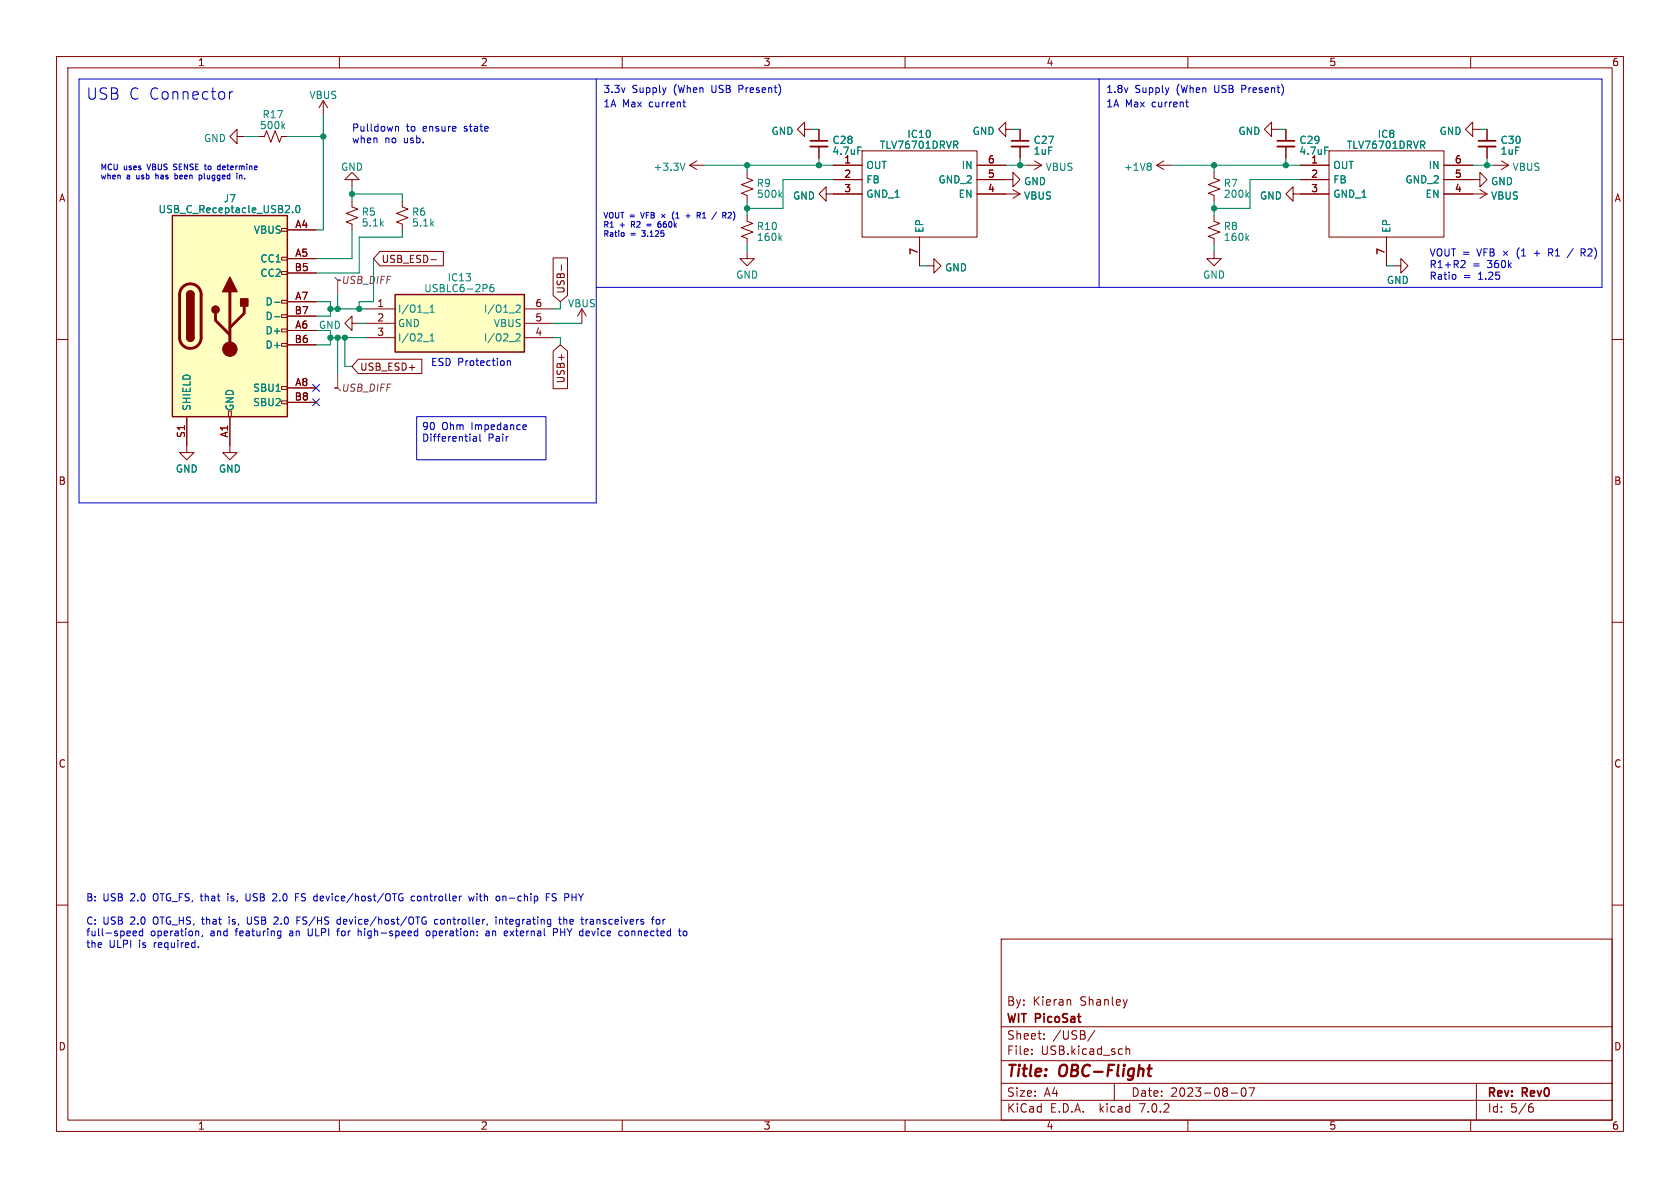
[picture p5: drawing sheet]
<svg xmlns="http://www.w3.org/2000/svg" width="297mm" height="210mm" viewBox="0 0 297 210" stroke-linecap="round" stroke-linejoin="round" font-family="sans-serif">
<g fill="none" stroke="#840000" stroke-width=".18">
<path d="M10 10h277v190h-277zM12 12h273v186h-273zM57.1 17.8l-.7 1.3M57.1 17.8v2.5M57.1 17.8l.8 1.3M60 10v2M110 10v2M160 10v2M210 10v2M260 10v2M41.9 24.1v-1.2l-1.3 1.2 1.3 1.3v-1.3h1.3M45.7 24.1h1l.4-1 .8 2 .7-2 .8 2 .4-1h1"/>
<path d="M62.2 31.8h1.3l-1.3-1.3-1.2 1.3h1.2v1.2M62.2 35.6v1l1 .4-2 .7 2 .8-2 .7 1 .4v1M71.1 35.6v1l1 .4-2 .7 2 .8-2 .7 1 .4v1M121.9 29.2h2.6M121.9 29.2l1.3 .8M123.2 28.4l-1.3 .8M132.1 38.1v1l1 .4-2 .8 2 .7-2 .8 1 .4v1M132.1 30.5v1l1 .4-2 .7 2 .8-2 .8 1 .3v1.1M142.2 22.9v-1.3l-1.2 1.3 1.2 1.2v-1.2h1.3M144.8 22.9v2M144.8 25.9v2M146 34.3v-1.3l-1.2 1.3 1.2 1.3v-1.3h6.4"/>
<path d="M147.3 29.2h5.1M147.3 31.8h5.1M152.4 26.7h20.3v15.2h-20.3zM172.7 31.8h6.4v-1.3l1.2 1.3-1.2 1.2v-1.2M172.7 29.2h5.1M172.7 34.3h7.6M177.8 22.9v-1.3l-1.3 1.3 1.3 1.2v-1.2h1.3M179.1 33.5l1.2 .8M180.3 34.3l-1.2 .8M180.3 22.9v2M180.3 25.9v2M181.6 29.2h2.5"/>
<path d="M182.9 28.4l1.2 .8M184.1 29.2l-1.2 .8M204.5 29.2h2.5M204.5 29.2l1.2 .8M205.7 28.4l-1.2 .8M214.6 38.1v1l1 .4-2 .8 2 .7-2 .8 1 .4v1M214.6 30.5v1l1 .4-2 .7 2 .8-2 .8 1 .3v1.1M224.8 22.9v-1.3l-1.3 1.3 1.3 1.2v-1.2h1.3M227.3 22.9v2M227.3 25.9v2M228.6 34.3v-1.3l-1.3 1.3 1.3 1.3v-1.3h6.3M229.9 29.2h5"/>
<path d="M229.9 31.8h5M234.9 26.7h20.4v15.2h-20.4zM255.3 31.8h6.3v-1.3l1.3 1.3-1.3 1.2v-1.2M255.3 29.2h5M255.3 34.3h7.6M260.3 22.9v-1.3l-1.2 1.3 1.2 1.2v-1.2h1.3M261.6 33.5l1.3 .8M262.9 34.3l-1.3 .8M262.9 22.9v2M262.9 25.9v2M264.2 29.2h2.5M265.4 28.4l1.3 .8"/>
<path d="M266.7 29.2l-1.3 .8M10 60h2M49.8 58.2h1v.5h-1zM49.8 55.6h1v.5h-1zM49.8 53.1h1v.5h-1zM49.8 48h1v.5h-1zM49.8 45.5h1v.5h-1zM49.8 40.4h1v.5h-1zM50.8 40.6h5.1M50.8 45.7h5.1M50.8 58.4h5.1M50.8 53.3h5.1"/>
<path d="M50.8 48.3h5.1M50.8 55.9h5.1M62.2 57.2v-1.3l-1.2 1.3 1.2 1.2v-1.2h1.3M64.8 54.6h5M64.8 57.2h5M64.8 59.7h5M67.2 44.4h11.2v2.6h-11.2l-1.2-1.3zM76.2 45.9h.9M92.7 54.6h5.1M92.7 57.2h5.1M92.7 59.7h5.1M97.8 45.6h2.5v6.6l-1.2 1.1-1.3-1.1z"/>
<path d="M99.3 46.8v1M102.9 54.6l-.8 1.3M102.9 54.6v2.6M102.9 54.6l.7 1.3M132.1 44.5v1.2h1.2l-1.2 1.3-1.3-1.3h1.3M162.6 41.9v5.1M163.8 47h1.3v-1.3l1.3 1.3-1.3 1.3v-1.3M214.6 44.5v1.2h1.3l-1.3 1.3-1.2-1.3h1.2M245.1 41.9v5.1M246.4 47h1.2v-1.3l1.3 1.3-1.3 1.3v-1.3M285 60h2M33 73.7v6.3h1.3l-1.3 1.3-1.3-1.3h1.3"/>
<path d="M40.4 72.6h.5v1.1h-.5zM40.6 73.7v6.3h1.3l-1.3 1.3-1.2-1.3h1.2M49.8 70.9h1v.5h-1zM49.8 68.3h1v.5h-1zM49.8 60.7h1v.5h-1zM50.8 68.6h5.1M50.8 61h5.1M50.8 71.1h5.1M63.3 63.5h11.3v2.5h-11.3l-1.1-1.2zM97.8 62.1l1.3-1.1 1.2 1.1v6.6h-2.5zM10 110h2M285 110h2"/>
<path d="M10 160h2M285 160h2M177 166h108v32h-108zM189.1 176.7l.2 .2v.8M199.3 176.7l-.4 1M60 198v2M110 198v2M160 198v2M177 194.5h108M177 191.5h108M177 187.5h108M177 181.5h108"/>
<path d="M182.4 186.3v.1M182.4 185.5v.1M184.6 183.6v.1M184.6 182.8v.1M193.6 182.1l-1.3 2M197 191.5v3M199.1 184.9v1.5M199.1 185.5l.2-.1 .3 .1 .1 .9M210 198v2M217.6 193.2h1.2M219.6 192.4l.2-.1a.81 .81 0 0 1 .6 .6 .81 .81 0 0 1-.3 .8l-.2 .1a.81 .81 0 0 1-.6-.6 .81 .81 0 0 1 .3-.8zM220.8 192.3h1l-.7 1.5"/>
<path d="M260 198v2M261 191.5v6.5M270.5 195.7h.4l.2 .3-.1 .5-.5 .1M270.9 195.1l-.4 .1"/>
</g>
<path d="M202.9 188.9h.7M203.3 190.2h.2" fill="none" stroke="#840000" stroke-width=".4"/>
<g fill="none" stroke="#008484" stroke-width=".18">
<path d="M50 22.3l.3 .4M50.3 21.9l-.4 .5M51.7 37.5v.1M52.4 36.4l.2-.1a.68 .68 0 0 1 .4 .7 .68 .68 0 0 1-.4 .6l-.2-.1-.1-.4zM121.1 28.8l-.4 1.3M137.9 34.4l.3 .5M138.2 34l-.5 .5M151.7 26h.6M168.9 25.6l.4 .6M169.1 24.9l.2 .3v.3l-.2 .1M203.3 28.8l.2 .3-.2 .3 .2 .2v.3l-.2 .2M220.4 34.4l.4 .5"/>
<path d="M220.8 34l-.5 .5M234.2 26h.6M251.5 25.6l.4 .6M251.6 24.9l.3 .3-.1 .3-.2 .1M48.5 53.4h1M48.5 56h1M76 55.2h.8M76 54.3l.4-.4v1.3M76 59.4l.4-.4v1.3M86.1 50.4v.4M87.2 50.3l-.4 .1a.85 .85 0 0 0 0 1.2l.5-.2v-.4l-.2-.2h-.4l-.1 .2M91.2 54l.5-.1 .3 .4-.8 .9h.8"/>
<path d="M91.2 59.1l.5-.1 .3 .4-.8 .9h.8M137.9 42l.3 .5M138.2 41.7l-.5 .4M220.4 42l.4 .5M220.8 41.7l-.5 .4M48.8 69.2h.7M76 60.3h.8"/>
</g>
<path d="M143.3 25.9h3M178.8 25.9h3.1M225.8 25.9h3.1M261.4 25.9h3" fill="none" stroke="#840000" stroke-width=".33"/>
<path d="M143.3 24.9h3M178.8 24.9h3.1M225.8 24.9h3.1M261.4 24.9h3" fill="none" stroke="#840000" stroke-width=".3"/>
<g fill="#ffffc2" stroke="#ffffc2" stroke-width=".18">
<path d="M69.8 52.1h22.9v10.1h-22.9z"/>
<path d="M30.5 38.1h20.3v35.6h-20.3z"/>
</g>
<path d="M30.5 38.1h20.3v35.6h-20.3zM33 59.7a.64 .64 0 0 0 .7 .6 .64 .64 0 0 0 .6-.6M33 52.1a.64 .64 0 0 1 .7-.7 .64 .64 0 0 1 .6 .7M69.8 52.1h22.9v10.1h-22.9z" fill="none" stroke="#840000" stroke-width=".25"/>
<path d="M32.3 50.7a1.9 1.9 0 0 1 2.1-.4 1.9 1.9 0 0 1 1.2 1.8v7.6a1.91 1.91 0 0 1-1.9 1.9 1.91 1.91 0 0 1-2-1.9l.1-7.8 .1-.6zM38.1 55.4v1.2l2.5 2.6M40.6 51.6v10.1M43.2 54.1v1.3l-2.6 2.5" fill="none" stroke="#840000" stroke-width=".51"/>
<g fill="#840000" stroke="#840000" stroke-width=".25">
<path d="M33 59.7h1.3a.64 .64 0 0 1-.6 .6 .64 .64 0 0 1-.7-.6z"/>
<path d="M33 52.1h1.3v7.6h-1.3z"/>
<path d="M33.2 51.6a.64 .64 0 0 1 .7-.1 .64 .64 0 0 1 .4 .6h-1.3z"/>
<path d="M40.6 49l1.3 2.6h-2.5z"/>
<path d="M42.5 52.8h1.3v1.3h-1.3z"/>
<circle cx="38.1" cy="54.7" r=".63"/>
</g>
<circle cx="40.6" cy="61.7" r="1.27" fill="#840000" stroke="#840000" stroke-width=".18"/>
<path d="M59.2 49l.5 .5h.5h-.5v2.6M59.7 66v2.6h-.5h.5l.5 .5" fill="none" stroke="#484848" stroke-width=".18"/>
<g fill="none" stroke="#0000c2" stroke-width=".18">
<path d="M40.6 16.2v1.3M41.1 16.2a.51 .51 0 0 0-.5 .4M105.4 14v74.9h-91.4v-74.9h269.2v36.8h-177.8M120.7 18h.5M120.9 17.6v1.1l.3 .2M194.3 14v36.8M209.6 18h.5M209.8 17.6v1.1l.3 .2M30.9 30.6v1M30.9 31.6h.1M31 31h-.1M35.2 31v1"/>
<path d="M35.2 31.6h.3M35.5 31h-.3M36.1 29.3h.4M36.3 29v1M38.8 29.3l-.4 .2 .1 .4 .3 .1M41.9 30.6v.1M41.9 31v.6M69.9 22.3v.9M69.9 22.5l.2-.2 .3 .1 .1 .8M113.3 37.5l.3 1 .3-1M114.3 38h.3M114.7 37.5h-.4v1"/>
<path d="M115.1 38h.3M115.1 37.5h.3l.2 .2-.2 .3 .2 .1 .1 .3-.2 .1h-.4zM116.4 39.3l-.1 .7 .2 .2M116.5 39.5l-.2 .2M117 37.9l.5 .6M117.5 37.9l-.5 .6M119.2 37.4a1.16 1.16 0 0 0-.1 1.5M119.5 38.5h.6M119.5 37.8l.3-.3v1M121.3 38.2h.7M123.5 38.1l.3 .4M123.8 37.6l-.5-.1v1"/>
<path d="M123.8 38l-.5 .1M126.7 37.5l-.9 1.3M127.8 38.1l.5-.1v-.4l-.5-.1v1M128 38.1l.3 .4M258.8 46l.2 .3v.3l-.8 .7h.8M261.1 44l.4 1.3 .4-1.3M262.3 44.6h.5M263 44h-.7v1.3M263.4 44.6h.5M263.4 44h.5l.2 .2-.2 .4 .2 .1 .1 .3-.3 .3h-.5zM265.8 44.4l.7 .7M266.5 44.4l-.7 .7"/>
<path d="M268.6 43.8a1.46 1.46 0 0 0 0 1.9M269 45.3h.7M269 44.4l.4-.4v1.3M278.1 43.9l-1.1 1.7M279.5 44.7h.5M280 44h-.5v1.3M73.7 73.7h22.8v7.6h-22.8zM84.2 77.2v.8M84.2 77.5h-.4l-.2 .2 .2 .3 .4-.1M84.8 76.7v1.1l.2 .2M89.7 63.8v.8M89.7 63.9l.2-.1h.3v.8"/>
<path d="M92.6 75.1l.4 .1 .1 .2-.6 .1M93 75.9h-.4M48.4 158l-.2 .1M48.9 158.5l-.8 .8h.8M52.3 158.6h.4M52.9 158h-.6v1.3M71.2 158a.59 .59 0 0 0-.8 .6 .59 .59 0 0 0 .8 .6v-.5h-.2M73.2 158.4h-.3l-.2 .3 .1 .4 .4 .2M82.9 158.4l.2 .9 .2-.6 .3 .6M87.7 158.7l.2-.3 .3 .1 .2 .2-.2 .5-.3 .1-.2-.3M96.6 158.6h.4M97.2 158h-.6v1.3"/>
<path d="M23.5 165l.6-.1v-.3h-.4l-.2 .2 .1 .6h.5M25.2 164.6h-.3l-.3 .2 .1 .6h.5M25.2 164.2v1.2M34.8 164.6l.3 .2v.6M35.1 167.4v.1M35.8 165.4l-.1 .2M48.6 162.1l-.2 .1M49.1 162.6l-.7 .8h.8M49.2 165.4h.5M49.2 164.6h.5M49.7 164.6v1l-.3 .3-.3-.1M52.5 162.7h.4"/>
<path d="M53.1 162.1h-.6v1.3M59.5 164.6h.5M60.1 162.5l-.4 .1-.1 .2v.4l.5 .2M63.3 164.2v1.2M63.5 164.6l-.2 .1M73.8 164.6h-.3l-.3 .2 .2 .6h.4M73.8 164.2v1.2M75.3 162.2a.59 .59 0 0 0-.7 .5 .59 .59 0 0 0 .7 .6l.1-.5h-.3M75.6 164.6l-.2 .2v.4l.2 .2M77.3 162.5l-.4 .1-.1 .2 .1 .4 .4 .2M86.2 163.3l-.1 .3M86.3 164.6h-.4"/>
<path d="M86.4 164.9h-.3l-.2 .2v.3h.5M87.7 162.1v.1M87.7 162.5v.9M89.2 165.4h.5M89.2 164.6h.5M89.7 164.9l-.6 .1M98.5 164.3l-.7-.1v1.2M98.5 164.7l-.7 .1M98.8 162.5h.4M98.9 162.1v1.1l.3 .2M102.7 162.5h.5M103.1 163.4h.1"/>
<path d="M103.6 162.5v.9M103.7 162.6l-.1 .2M110 164.6h-.4l-.2 .2 .1 .6h.5M115.1 162.5h.5M115.6 162.1l-.3 .2v1.1M116.2 162.5l-.2 .3v.3l.2 .3M119.9 164.6h.5M120.1 164.2v1l.3 .2M121 164.6l-.2 .2v.4l.2 .2"/>
</g>
<g fill="none" stroke="#008400" stroke-width=".18">
<path d="M43.2 24.1h2.5M50.8 24.1h6.3M57.1 20.3v20.3h-1.2M62.2 34.3h8.9v1.3M62.2 33v2.6M124.5 29.2h22.8M132.1 29.2v1.3M132.1 35.6v2.5M143.5 22.9h1.3M144.8 27.9v1.3M147.3 31.8h-8.9v5h-6.3M177.8 29.2h3.8"/>
<path d="M179.1 22.9h1.2M180.3 27.9v1.3M207 29.2h22.9M214.6 29.2v1.3M214.6 35.6v2.5M226.1 22.9h1.2M227.3 27.9v1.3M229.9 31.8h-8.9v5h-6.4M260.3 29.2h3.9M261.6 22.9h1.3M262.9 27.9v1.3M55.9 53.3h2.5v2.6h-2.5"/>
<path d="M58.4 54.6h6.4M58.4 59.7h6.4M58.4 58.4v2.6h-2.5M59.7 52.1v2.5M59.7 59.7v6.3M61 59.7v5.1h1.2M62.2 40.6v5.1h-6.3M63.5 57.2h1.3M66 45.7v7.6h-2.5v1.3M71.1 40.6v1.3h-7.6v6.4h-7.6M97.8 59.7h1.3v1.3M97.8 57.2h5.1"/>
<path d="M99.1 53.3v1.3h-1.3M132.1 43.2v1.3M162.6 47h1.2M214.6 43.2v1.3M245.1 47h1.3"/>
</g>
<path d="M55.3 68l1.2 1.2M55.3 70.5l1.2 1.2M56.5 68l-1.2 1.2M56.5 70.5l-1.2 1.2" fill="none" stroke="#000084" stroke-width=".18"/>
<g fill="#008400" stroke="#008400" stroke-width=".18">
<circle cx="214.6" cy="36.8" r=".46"/>
<circle cx="227.3" cy="29.2" r=".46"/>
<circle cx="214.6" cy="29.2" r=".46"/>
<circle cx="262.9" cy="29.2" r=".46"/>
<circle cx="62.2" cy="34.3" r=".46"/>
<circle cx="63.5" cy="54.6" r=".46"/>
<circle cx="132.1" cy="29.2" r=".46"/>
<circle cx="59.7" cy="59.7" r=".46"/>
<circle cx="61" cy="59.7" r=".46"/>
<circle cx="59.7" cy="54.6" r=".46"/>
<circle cx="58.4" cy="59.7" r=".46"/>
<circle cx="58.4" cy="54.6" r=".46"/>
<circle cx="57.1" cy="24.1" r=".46"/>
<circle cx="132.1" cy="36.8" r=".46"/>
<circle cx="144.8" cy="29.2" r=".46"/>
<circle cx="180.3" cy="29.2" r=".46"/>
</g>
<text font-size="2.8" fill="#0000c2" x="15.2" y="17.8">USB C Connector</text>
<g font-size="2.8" fill="#840000">
<text x="178" y="190.8">Title:</text>
<text x="187.4" y="190.8">OBC-Flight</text>
</g>
<g font-size="2.1" fill="#840000">
<text x="178" y="177.9">By:</text>
<text x="182.6" y="177.9">Kieran</text>
<text x="191" y="177.9">Shanley</text>
<text x="178" y="183.9">Sheet:</text>
<text x="178" y="181.1">WIT PicoSat</text>
<text x="186.2" y="183.9">/USB/</text>
<text x="178" y="186.6">File:</text>
<text x="184" y="186.6">USB.kicad_sch</text>
<text x="178" y="196.8">KiCad</text>
<text x="178" y="194">Size:</text>
<text x="184.6" y="194">A4</text>
<text x="185.7" y="196.8">E.D.A.</text>
<text x="194.4" y="196.8">kicad</text>
<text x="200" y="194">Date:</text>
<text x="201.5" y="196.8">7.0.2</text>
<text x="206.9" y="194">2023-08-07</text>
<text x="263" y="194.2">Rev:</text>
<text x="263" y="196.8">Id:</text>
<text x="267" y="196.8">5/6</text>
<text x="269.2" y="194.2">Rev0</text>
</g>
<g font-size="1.8" fill="#840000">
<text x="35" y="11.8">1</text>
<text x="85" y="11.8">2</text>
<text x="135" y="11.8">3</text>
<text x="185" y="11.8">4</text>
<text x="235" y="11.8">5</text>
<text x="285" y="11.8">6</text>
<text x="149.2" y="29">1</text>
<text x="174.6" y="29">6</text>
<text x="231.7" y="29">1</text>
<text x="257.1" y="29">6</text>
<text x="10.4" y="35.8">A</text>
<text x="149.2" y="31.5">2</text>
<text x="149.2" y="34">3</text>
<text x="174.6" y="34">4</text>
<text x="174.6" y="31.5">5</text>
<text x="231.7" y="31.5">2</text>
<text x="231.7" y="34">3</text>
<text x="257.1" y="34">4</text>
<text x="257.1" y="31.5">5</text>
<text x="285.4" y="35.8">A</text>
<text x="52.1" y="40.4">A4</text>
<text x="52.1" y="45.5">A5</text>
<text x="67.5" y="46.6">USB_ESD-</text>
<text x="162.3" y="45.1" transform="rotate(-90 162.3 45.1)">7</text>
<text x="244.9" y="45.1" transform="rotate(-90 244.9 45.1)">7</text>
<text x="52" y="48">B5</text>
<text x="52.1" y="53.1">A7</text>
<text x="100" y="51.9" transform="rotate(-90 100 51.9)">USB-</text>
<text x="52" y="55.6">B7</text>
<text x="52.1" y="58.2">A6</text>
<text x="66.6" y="54.4">1</text>
<text x="66.6" y="56.9">2</text>
<text x="66.6" y="59.4">3</text>
<text x="94.6" y="59.4">4</text>
<text x="94.6" y="56.9">5</text>
<text x="94.6" y="54.4">6</text>
<text x="52" y="60.7">B6</text>
<text x="63.7" y="65.7">USB_ESD+</text>
<text x="52" y="70.9">B8</text>
<text x="52.1" y="68.3">A8</text>
<text x="100" y="67.9" transform="rotate(-90 100 67.9)">USB+</text>
<text x="32.8" y="77.5" transform="rotate(-90 32.8 77.5)">S1</text>
<text x="40.4" y="77.4" transform="rotate(-90 40.4 77.4)">A1</text>
<text x="10.3" y="85.8">B</text>
<text x="285.3" y="85.8">B</text>
<text x="10.3" y="135.8">C</text>
<text x="285.3" y="135.8">C</text>
<text x="10.3" y="185.8">D</text>
<text x="285.3" y="185.8">D</text>
<text x="35" y="199.8">1</text>
<text x="85" y="199.8">2</text>
<text x="135" y="199.8">3</text>
<text x="185" y="199.8">4</text>
<text x="235" y="199.8">5</text>
<text x="285" y="199.8">6</text>
</g>
<g font-size="1.8" fill="#008484">
<text x="54.6" y="17.6">VBUS</text>
<text x="45.9" y="23">500k</text>
<text x="46.4" y="21.1">R17</text>
<text x="36" y="25.3">GND</text>
<text x="136.3" y="24">GND</text>
<text x="147.1" y="25.6">C28</text>
<text x="147.1" y="27.5">4.7uF</text>
<text x="155.5" y="26.5">TLV76701DRVR</text>
<text x="160.3" y="24.5">IC10</text>
<text x="171.9" y="24">GND</text>
<text x="182.7" y="25.6">C27</text>
<text x="182.7" y="27.5">1uF</text>
<text x="218.9" y="24">GND</text>
<text x="229.7" y="25.6">C29</text>
<text x="229.7" y="27.5">4.7uF</text>
<text x="238" y="26.5">TLV76701DRVR</text>
<text x="243.5" y="24.5">IC8</text>
<text x="254.4" y="24">GND</text>
<text x="265.2" y="25.6">C30</text>
<text x="265.2" y="27.5">1uF</text>
<text x="39.5" y="35.9">J7</text>
<text x="60.2" y="30.3">GND</text>
<text x="115.5" y="30.4">+3.3V</text>
<text x="133.7" y="33.2">R9</text>
<text x="133.7" y="35.1">500k</text>
<text x="140.1" y="35.4">GND</text>
<text x="153.2" y="30">OUT</text>
<text x="153.2" y="32.6">FB</text>
<text x="153.2" y="35.1">GND_1</text>
<text x="165.8" y="32.6">GND_2</text>
<text x="169.4" y="35.1">EN</text>
<text x="169.9" y="30">IN</text>
<text x="181" y="32.9">GND</text>
<text x="181" y="35.4">VBUS</text>
<text x="184.8" y="30.4">VBUS</text>
<text x="198.6" y="30.4">+1V8</text>
<text x="216.3" y="33.2">R7</text>
<text x="216.3" y="35.1">200k</text>
<text x="222.7" y="35.4">GND</text>
<text x="235.7" y="30">OUT</text>
<text x="235.7" y="32.6">FB</text>
<text x="235.7" y="35.1">GND_1</text>
<text x="248.3" y="32.6">GND_2</text>
<text x="251.9" y="35.1">EN</text>
<text x="252.4" y="30">IN</text>
<text x="263.5" y="35.4">VBUS</text>
<text x="263.5" y="32.9">GND</text>
<text x="267.3" y="30.4">VBUS</text>
<text x="28" y="37.8">USB_C_Receptacle_USB2.0</text>
<text x="44.8" y="41.5">VBUS</text>
<text x="63.9" y="38.3">R5</text>
<text x="63.9" y="40.2">5.1k</text>
<text x="72.8" y="38.3">R6</text>
<text x="72.8" y="40.2">5.1k</text>
<text x="133.7" y="40.8">R10</text>
<text x="163.4" y="41.1" transform="rotate(-90 163.4 41.1)">EP</text>
<text x="216.3" y="40.8">R8</text>
<text x="245.9" y="41.1" transform="rotate(-90 245.9 41.1)">EP</text>
<text x="45.9" y="46.5">CC1</text>
<text x="133.7" y="42.7">160k</text>
<text x="216.3" y="42.7">160k</text>
<text x="45.9" y="49.1">CC2</text>
<text x="74.9" y="51.8">USBLC6-2P6</text>
<text x="79.1" y="49.9">IC13</text>
<text x="130.1" y="49.4">GND</text>
<text x="167" y="48.1">GND</text>
<text x="212.6" y="49.4">GND</text>
<text x="245.1" y="50.4">GND</text>
<text x="46.8" y="59.2">D+</text>
<text x="46.8" y="54.2">D-</text>
<text x="46.8" y="56.7">D-</text>
<text x="70.4" y="55.4">I/O1_1</text>
<text x="70.4" y="58">GND</text>
<text x="85.4" y="55.4">I/O1_2</text>
<text x="87.2" y="58">VBUS</text>
<text x="100.4" y="54.5">VBUS</text>
<text x="46.8" y="61.8">D+</text>
<text x="70.4" y="60.5">I/O2_1</text>
<text x="85.4" y="60.5">I/O2_2</text>
<text x="44.6" y="69.4">SBU1</text>
<text x="44.6" y="71.9">SBU2</text>
<text x="33.8" y="72.6" transform="rotate(-90 33.8 72.6)">SHIELD</text>
<text x="41.5" y="72.6" transform="rotate(-90 41.5 72.6)">GND</text>
<text x="31" y="83.7">GND</text>
<text x="38.6" y="83.7">GND</text>
</g>
<g font-size="1.8" fill="#0000c2">
<text x="106.7" y="16.5">3.3v</text>
<text x="111.8" y="16.5">Supply</text>
<text x="119.1" y="16.5">(When</text>
<text x="125.9" y="16.5">USB</text>
<text x="130.8" y="16.5">Present)</text>
<text x="195.6" y="16.5">1.8v</text>
<text x="200.7" y="16.5">Supply</text>
<text x="208" y="16.5">(When</text>
<text x="214.8" y="16.5">USB</text>
<text x="219.7" y="16.5">Present)</text>
<text x="62.2" y="23.3">Pulldown</text>
<text x="71.9" y="23.3">to</text>
<text x="74.8" y="23.3">ensure</text>
<text x="82.2" y="23.3">state</text>
<text x="106.7" y="19.1">1A Max</text>
<text x="114.8" y="19.1">current</text>
<text x="195.6" y="19.1">1A Max</text>
<text x="203.7" y="19.1">current</text>
<text x="62.2" y="25.4">when</text>
<text x="68" y="25.4">no</text>
<text x="71.4" y="25.4">usb.</text>
<text x="252.7" y="45.4">VOUT =</text>
<text x="252.7" y="47.5">R1+R2</text>
<text x="260.4" y="47.5">=</text>
<text x="263" y="47.5">360k</text>
<text x="271.6" y="45.4">+</text>
<text x="274.2" y="45.4">R1</text>
<text x="280.2" y="45.4">R2)</text>
<text x="252.7" y="49.5">Ratio</text>
<text x="258.7" y="49.5">=</text>
<text x="261.4" y="49.5">1.25</text>
<text x="76.2" y="64.8">ESD Protection</text>
<text x="74.6" y="76.3">90</text>
<text x="78.1" y="76.3">Ohm</text>
<text x="83.4" y="76.3">Impedance</text>
<text x="74.6" y="78.3">Differential</text>
<text x="86.3" y="78.3">Pair</text>
<text x="15.2" y="159.4">B:</text>
<text x="18.2" y="159.4">USB</text>
<text x="23.1" y="159.4">2.0</text>
<text x="27.2" y="159.4">OTG_FS, that</text>
<text x="40.6" y="159.4">is,</text>
<text x="43.9" y="159.4">USB</text>
<text x="48.8" y="159.4">2.0</text>
<text x="53" y="159.4">FS device/host/OTG</text>
<text x="73.7" y="159.4">controller</text>
<text x="84.1" y="159.4">with</text>
<text x="89" y="159.4">on-chip</text>
<text x="97.9" y="159.4">FS PHY</text>
<text x="15.2" y="163.5">C: USB</text>
<text x="15.2" y="165.6">full-speed</text>
<text x="15.2" y="167.6">the</text>
<text x="19.3" y="167.6">ULPI</text>
<text x="23.1" y="163.5">2.0</text>
<text x="24.6" y="167.6">is</text>
<text x="26.6" y="165.6">operation,</text>
<text x="27.2" y="163.5">OTG_HS, that</text>
<text x="27.4" y="167.6">required.</text>
<text x="37.3" y="165.6">and</text>
<text x="40.9" y="163.5">is,</text>
<text x="41.8" y="165.6">featuring</text>
<text x="44.2" y="163.5">USB</text>
<text x="49.1" y="163.5">2.0</text>
<text x="51.4" y="165.6">an</text>
<text x="53.2" y="163.5">FS/HS</text>
<text x="54.8" y="165.6">ULPI</text>
<text x="60.1" y="165.6">for</text>
<text x="60.5" y="163.5">device/host/OTG</text>
<text x="63.9" y="165.6">high-speed</text>
<text x="76.1" y="165.6">operation:</text>
<text x="77.8" y="163.5">controller,</text>
<text x="86.8" y="165.6">an</text>
<text x="88.8" y="163.5">integrating</text>
<text x="90.2" y="165.6">external</text>
<text x="98.9" y="165.6">PHY device</text>
<text x="100.2" y="163.5">the</text>
<text x="104.2" y="163.5">transceivers</text>
<text x="110.8" y="165.6">connected</text>
<text x="116.8" y="163.5">for</text>
<text x="121.6" y="165.6">to</text>
</g>
<g font-size="1.8" fill="#484848">
<text x="60.4" y="50.4">USB_DIFF</text>
<text x="60.4" y="69.4">USB_DIFF</text>
</g>
<text font-size="1.8" fill="#008400" x="56.3" y="58.3">GND</text>
<g font-size="1.4" fill="#0000c2">
<text x="17.8" y="30.1">MCU uses</text>
<text x="17.8" y="31.8">when</text>
<text x="22.4" y="31.8">a</text>
<text x="24.3" y="31.8">usb</text>
<text x="26.2" y="30.1">VBUS</text>
<text x="27.8" y="31.8">has</text>
<text x="31" y="30.1">SENSE</text>
<text x="31.4" y="31.8">been</text>
<text x="35.9" y="31.8">plugged</text>
<text x="36.7" y="30.1">to</text>
<text x="39.2" y="30.1">determine</text>
<text x="42.7" y="31.8">in.</text>
<text x="106.7" y="38.7">VOUT =</text>
<text x="106.7" y="40.3">R1</text>
<text x="106.7" y="41.9">Ratio</text>
<text x="109.6" y="40.3">+</text>
<text x="111.5" y="41.9">=</text>
<text x="111.8" y="40.3">R2</text>
<text x="113.7" y="41.9">3.125</text>
<text x="114.7" y="40.3">=</text>
<text x="116.8" y="40.3">660k</text>
<text x="121.9" y="38.7">+</text>
<text x="124.1" y="38.7">R1</text>
<text x="129" y="38.7">R2)</text>
</g>
</svg>
